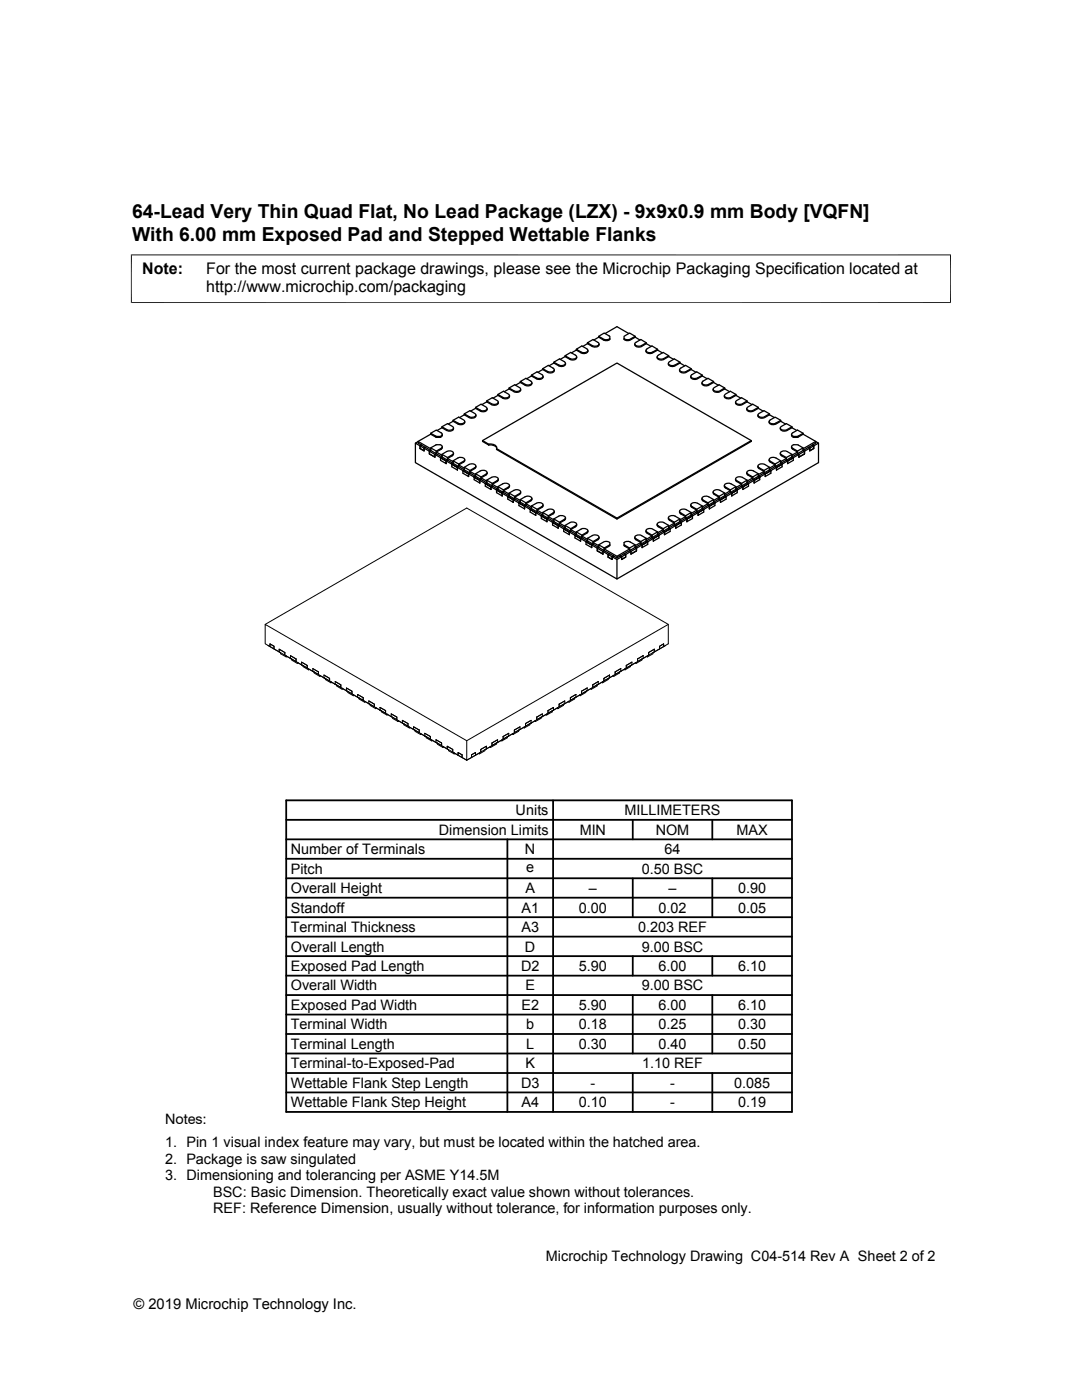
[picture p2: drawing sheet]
<svg xmlns="http://www.w3.org/2000/svg" width="216mm" height="279mm" viewBox="0 0 216 279" stroke-linecap="round" stroke-linejoin="round" font-family="sans-serif">
<g fill="none" stroke="#000" stroke-width=".2">
<path d="M26.1 50.9h163.7M26.2 50.8v9.7M189.7 50.8v9.7M26.1 60.4h163.7M52.9 124.6l40.2-23.2 40.3 23.2v3.9l-1 .5v-.5M53.5 128.8l2.5 1.5M53.9 128.5l.8 .5v.5l-.8-.5zM53.9 129l-1-.5v-3.9l40.2 23.2v3.9l-.9-.5M53.9 129v-.5l.8 .5v.5l1 .6M55.7 130.1v-.5l1.1 .6M55.7 130.1l1.1 .6v-.5M56 130.3v.2l1.1 .6 .2-.1"/>
<path d="M56.8 130.2v.5l1.2 .7M57.1 131.1v-.2l2.2 1.5 .2-.1M58 131.4l1.1 .6M58 131.4l1.1 .6v-.5M58 131.4v-.5l1.1 .6M58 131.4h.1M59.1 131.5v.5M59.1 132h.1M59.1 132l1.1 .7M59.3 132.4v-.2l1.2 .7M60.2 132.7l1.1 .6M60.2 132.1l1.1 .7v.5l-1.1-.6"/>
<path d="M60.2 132.1v.6M60.2 132.7h.1M60.2 132.1l1.1 .7v.5l1.1 .7M60.5 132.8v.2l1.1 .7 .1-.1M60.5 132.8v.1M61.3 133.3h.1M61.6 133.7v-.2l1.1 .7M62.4 134l1.1 .6M62.4 133.4l1.1 .7v.5l-1.1-.6M62.4 133.4v.6M62.4 134h.1M62.4 133.4l1.1 .7v.5l1.1 .7"/>
<path d="M62.7 134.1v.2l1.1 .7 .2-.1M62.7 134.1v.1M63.5 134.6h.1M63.8 135v-.2l1.1 .6M64.6 135.3l1.2 .6M64.6 134.7l1.2 .7v.5l-1.2-.6M64.6 134.7v.6M64.6 135.3h.1M64.6 134.7l1.2 .7v.5l1.1 .6M64.9 135.4v.2l1.1 .7 .2-.1M64.9 135.4h.1M66 136.1v.2"/>
<path d="M66 136.1l1.2 .6v.2l1.1 .7 .1-.1M66.9 136.5l1.1 .7M66.9 136l1.1 .7v.5l-1.1-.7M66.9 136v.5M66.9 136.5h.1M66.9 136l1.1 .7v.5M68 137.2h.1M68 137.2l1.1 .6M68.3 137.4v.2M68.3 137.4l1.1 .6v.2l1.1 .7 .2-.2M69.1 137.8l1.1 .7M69.1 137.3l1.1 .6v.6l-1.1-.7"/>
<path d="M69.1 137.3v.5M69.1 137.8h.1M69.1 137.3l1.1 .6v.6M70.2 138.5h.1M70.2 138.5l1.2 .6M70.5 138.6v.3M70.5 138.7l1.1 .6v.2l1.1 .6 .2-.1M71.4 139.1l1.1 .7M71.4 138.6l1.1 .6v.6l-1.1-.7M71.4 138.6v.5M71.4 139.1h.1M71.4 138.6l1.1 .6v.6"/>
<path d="M72.5 139.8h.1M72.5 139.8l1.1 .6M72.7 139.9v.2M72.7 140l1.2 .6v.2l1.1 .6v-.2M73.6 139.9l1.1 .6v.6l-1.1-.7zM73.6 139.9l1.1 .6v.6M113.5 139.9v.2M113.5 140l-1.1 .6M113.8 139.8l-2.2 1.3M114.7 139.3v.2l-1.2 .6-.1-.1M114.9 139.1h.1M114.9 138.6h.1"/>
<path d="M114.9 139.1l-1.1 .7M114.9 138.6v.5l-1.1 .7M114.9 138.6l-1.1 .6v.6M115.8 138.6v.3M115.8 138.7l-1.1 .6M116 138.5l-1.1 .6M116.9 138v.2l-1.1 .7-.2-.2M117.2 137.8h.1M117.2 137.3h.1M117.2 137.8l-1.2 .7M117.2 137.3v.5l-1.2 .7M117.2 137.3l-1.2 .6v.6"/>
<path d="M118 137.4v.2M118 137.4l-1.1 .6M118.3 137.2l-1.1 .6M119.1 136.7v.2l-1.1 .7-.1-.1M119.4 136.5h.1M119.4 136h.1M119.4 136.5l-1.1 .7M119.4 136v.5l-1.1 .7M119.4 136l-1.1 .7v.5M120.2 136.1l-1.1 .6M120.2 136.1v.2M120.5 135.9l-1.1 .6"/>
<path d="M121.3 135.4v.2l-1.1 .7-.1-.1M121.6 134.7h.1M121.6 134.7v.6l-1.1 .6M121.6 134.7l-1.1 .7v.5M122.5 135v-.2l-2 1.1M122.7 134.6l-1.1 .7M123.9 134h.1M123.9 134l-1.2 .6M123.9 133.4h.1M123.9 133.4v.6l-1.2 .6M123.9 133.4l-1.2 .7v.5M124.7 133.7v-.2l-2.2 1.5-.2-.1"/>
<path d="M125 132.8v.5M125 132.8l1.1-.7v.6l-1.1 .6zM125 132.8h.1M125 133.3l-1.1 .7M126.1 132.7h.1M126.1 132.1l-1.1 .7M126.1 132.1h.1M126.1 132.7l-1.1 .6M126.9 132.4v-.2l-2.2 1.5-.2-.1M127.2 132l-1.1 .7M128.1 131.6v.1l-1.2 .7-.1-.1M128.3 131.4h.1"/>
<path d="M128.3 130.9h.1M128.3 130.9v.5l-1.1 .6M128.3 130.9l-1.1 .6v.5M129.2 130.9h.1M129.2 130.9v.2l-.2-.1M129.2 130.9l-2 1.1M129.4 130.7l-1.1 .7M130.6 129.6l-1.2 .6v.5M130.6 129.6v.5l-1.2 .6M131.6 129.5l-1 .6v-.5M132.4 128.5l-.8 .5v.5M132.4 128.5v.5l-.8 .5"/>
<path d="M132.8 128.8l-2.5 1.5v.2l-1.1 .6M133.4 124.6l-40.3 23.2M73.6 140.4l1.1 .7M73.6 140.4h.1M74.7 141.1l1.1 .6M75 141.2l1.9 1.1M75 141.2h.1M75.1 141.3l-.1 .1M75.8 141.7h.1M75.8 141.2l1.1 .6v.5l-1.1-.6zM75.8 141.2h.1M75.8 141.2l1.1 .6v.5"/>
<path d="M76.1 141.9v.2l1.1 .6v-.2M76.1 141.9h.1M76.9 142.3l1.2 .7M77.2 142.5l1.1 .7M77.2 142.5h.1M77.4 142.6l-.2 .1M78.1 142.5l1.1 .6v.5l-1.1-.6zM78.1 143l1.1 .6M78.1 143h.1M78.1 142.5h.1M78.1 142.5l1.1 .6v.5M78.3 143.2v.2l1.1 .6v-.2"/>
<path d="M78.3 143.2h.1M79.2 143.6l1.1 .7M79.4 143.8l2 1.1M79.4 143.8h.1M79.6 143.9l-.2 .1M80.3 143.8l1.1 .6v.5l-1.1-.6zM80.3 143.8l1.1 .6v.5M80.6 144.4v.3l1.1 .6v-.2M80.6 144.4v.1M81.4 144.9l1.1 .7M81.7 145.1h.1M81.7 145.1l2 1.1"/>
<path d="M81.8 145.2l-.1 .1M82.5 145.6l1.2 .6v-.5M82.5 145.6v-.5l1.2 .6M82.5 145.6h.1M82.5 145.1l1.2 .6M82.8 145.8v.1l1.1 .7v-.2M83.7 146.2l1.1 .7M83.7 145.7v.5M83.9 146.4l2 1.1M83.9 146.4h.1M84.1 146.5l-.2 .1M84.8 146.9h.1"/>
<path d="M84.8 146.3v.6l1.1 .6M84.8 146.3l1.1 .7v.5M85 147v.2l1.1 .7v-.2l2 1.1M85.9 147.5l1.1 .7M86.3 147.8l-.2 .1M87 148.1l1.1 .7v-.5M87 148.1v-.5l1.1 .7M87 148.1v.1M87 147.6h.1M87 147.6l1.1 .7M87.3 148.3v.2l1.1 .7v-.3l1.1 .7M88.1 148.8l1.1 .7"/>
<path d="M88.1 148.3v.5M88.5 149.1l-.1 .1M89.2 148.9l1.1 .7v.5v-.5l-1.1-.7v.6zM89.2 149.5l3 1.7M89.5 149.6v.2l1.1 .7M89.5 149.6h.1M90.6 150.2v.3M90.6 150.3l2.5 1.4M90.8 150.4l-.2 .1M91.4 150.7v-.5l.8 .4v.6M94.1 151.2l-1 .5M94.9 150.2l-.8 .4v.6"/>
<path d="M94.9 150.2v.5l-.8 .5M95.5 150.4l.2 .1M95.9 150.1l-1 .6v-.5M96.8 149.6v.2l-1.1 .7v-.3l-2.6 1.5M96.8 149.6h.1M97 149.5v-.6l-1.1 .7v.5M97 149.5l-1.1 .6M97.7 149.1l.2 .1M99 148.3v.2l-1.1 .7v-.3l-1.1 .7M99.3 148.1l-2.3 1.4M100 147.8l.1 .1M100.4 147l1.1-.7v.6l-1.1 .6z"/>
<path d="M100.4 147.5l-1.1 .7M101.2 147v.2l-1.1 .7v-.2l-1.9 1.1v-.5l1.1-.7v.6M102.2 146.5l.2 .1M102.4 146.4h.1M102.4 146.4l-1.2 .6M103.5 145.7v.2l-1.1 .7v-.2M103.8 145.6l-3.4 1.9M104.4 145.2l.2 .1M104.6 145.1h.1M104.6 145.1l-2 1.1v-.5l1.2-.6v.5M104.9 144.9l-1.1 .7M106 144.3v-.5l-1.1 .6v.5"/>
<path d="M106 144.3l-1.1 .6M106.7 143.9l.1 .1M106.8 143.8h.1M106.8 143.8l-2.2 1.5v-.2M107.1 143.1l1.1-.6v.5l-1.1 .6zM107.1 143.6l-1.1 .7M107.9 143.2v.2l-1.1 .6v-.2M108.2 143h.1M108.9 142.6l.2 .1M109.1 142.5h.1M109.1 142.5l-2 1.1M109.3 141.8l1.1-.6v.5l-1.1 .6z"/>
<path d="M109.3 142.3l-1.1 .7M110.4 141.7h.1M110.4 141.7l-1.1 .6M111.1 141.3l.2 .1M111.3 141.2h.1M111.3 141.2l-2.2 1.5v-.2M111.6 140.5l1.1-.6v.5l-1.1 .7zM111.6 141.1l-1.2 .6M112.4 140.6v.2l-1.1 .6v-.2M112.7 140.4h.1"/>
</g>
<g fill="none" stroke="#000" stroke-width=".25">
<path d="M99.4 78.9a1.97 1.97 0 0 0 2 .6l.3-.5M99.4 78.7a2.09 2.09 0 0 0 1.8 .7l.4-.2 .1-.3-.3-.3-.9-.5-1.1 .6v.2M99.4 78.9l-1 .6M101.6 77.6a2.21 2.21 0 0 0 1.7 .7l.6-.4v-.2M101.6 77.4l1 .6a.87 .87 0 0 0 1.3-.4l-1.2-.8-1.1 .6v.2M101.6 77.6l-1 .6M103.8 76.3a1.97 1.97 0 0 0 2.1 .6l.2-.5M103.8 76.1l1.1-.6 1.2 .7a.66 .66 0 0 1-.4 .6 .66 .66 0 0 1-.7 0zM103.8 76.1v.2M103.8 76.3l-1 .6M106 75a2.26 2.26 0 0 0 1.8 .7l.6-.3v-.3M106 74.9l1.2-.7 .9 .6a.36 .36 0 0 1 .3 .3 .36 .36 0 0 1-.3 .3l-.8 .1z"/>
<path d="M106 74.9v.1M106 75l-.9 .6M108.3 73.7a1.97 1.97 0 0 0 2.1 .6l.2-.5M108.3 73.6l1.1-.7 1.1 .7v.4l-.4 .2a2.16 2.16 0 0 1-1.8-.6zM108.3 73.6v.1M108.3 73.7l-1 .6M110.5 72.5a2.26 2.26 0 0 0 1.8 .6l.5-.3v-.3M110.5 72.3l1.1-.7 1.2 .8a.75 .75 0 0 1-1.2 .5zM110.5 72.3v.2M110.5 72.5l-.9 .5M112.8 71.2a1.98 1.98 0 0 0 2 .5l.3-.5M112.8 71l1.1-.7 1.1 .7 .1 .3-.6 .3a2.16 2.16 0 0 1-1.7-.6z"/>
<path d="M112.8 71v.2M112.8 71.2l-1 .5M115 69.9a1.96 1.96 0 0 0 2.1 .5l.2-.5M115 69.7l1.1-.7 1.1 .7a.49 .49 0 0 1-.1 .6 .49 .49 0 0 1-.5 .1l-.5-.1zM115 69.7v.2M115 69.9l-1 .5M117.2 68.6a2.28 2.28 0 0 0 1.8 .7l.5-.4v-.3M117.2 68.4l1.1-.6 1 .5a.45 .45 0 0 1 .1 .6 .45 .45 0 0 1-.5 .2l-.6-.1zM117.2 68.4v.2M117.2 68.6l-.9 .6M119.5 67.1l1.1-.6 1 .6 .1 .5M119.5 67.1a1.91 1.91 0 0 0 1.8 .6l.4-.1v.1l-.4 .2h-.8l-1-.6z"/>
<path d="M119.5 67.3l-1 .6M124.5 67.1l1.1-.6 1.1 .6a1.94 1.94 0 0 1-1.8 .6l-.4-.1zM125.5 66.6l-2.4-1.4-2.4 1.4M126.7 67.1v.2M126.7 67.3a2.06 2.06 0 0 1-1.8 .6l-.4-.2v-.1M126.7 67.3l1 .6M129 68.4l-1.1-.6-1 .5a.41 .41 0 0 0-.2 .5 .41 .41 0 0 0 .5 .3l.7-.1 1.1-.6v.2M129 68.6a1.95 1.95 0 0 1-2.1 .5l-.2-.5M129 68.6l.9 .6M131.2 69.9l-1 .5a.78 .78 0 0 1-.8 .2 .78 .78 0 0 1-.5-.7M131.2 69.7l-1.1-.7-1 .6a.45 .45 0 0 0-.1 .6 .45 .45 0 0 0 .6 .2l.5-.1 1.1-.6v.2M131.2 69.9l1 .5"/>
<path d="M133.4 71.2l-.9 .5a.81 .81 0 0 1-.8 .2 .81 .81 0 0 1-.6-.7M133.4 71l-1.1-.7-.9 .6a.46 .46 0 0 0-.2 .6 .46 .46 0 0 0 .6 .2l.7-.2 .9-.5v.2M133.4 71.2l1 .5M135.7 72.5l-1 .5a.79 .79 0 0 1-.8 .2 .79 .79 0 0 1-.5-.7M135.7 72.3l-1.1-.7-1.1 .6a.58 .58 0 0 0 .2 .7 .58 .58 0 0 0 .6 .1l1.4-.7v.2M135.7 72.5l.9 .5M137.9 73.7l-1 .6a.81 .81 0 0 1-.8 .2 .81 .81 0 0 1-.5-.7M137.9 73.6l-1.1-.7-1.2 .8a.81 .81 0 0 0 1.3 .4l1-.5v.1M137.9 73.7l1 .6M140.1 75l-.9 .6a.97 .97 0 0 1-1.4-.3v-.2M140.1 74.9l-1.1-.7-.9 .6a.44 .44 0 0 0-.2 .5 .44 .44 0 0 0 .6 .2 2.32 2.32 0 0 0 1.6-.6v.1M140.1 75l1 .6"/>
<path d="M142.4 76.3l-1 .6a.78 .78 0 0 1-.8 .2 .78 .78 0 0 1-.5-.7M142.4 76.1l-1.1-.6-1 .6a.45 .45 0 0 0-.1 .5 .45 .45 0 0 0 .5 .2l.7-.1 1-.6v.2M142.4 76.3l.9 .6M144.6 77.6l-1.2 .7a.76 .76 0 0 1-1.1-.6M144.6 77.4l-.9 .6a.94 .94 0 0 1-1.4-.4l1.2-.8 1.1 .6v.2M144.6 77.6l1 .6M146.9 78.9l-1 .6a.78 .78 0 0 1-.9 .1 .78 .78 0 0 1-.5-.6M146.9 78.7l-1 .6a.91 .91 0 0 1-1.3-.4l1.1-.8 1.2 .6v.2M146.9 78.9l.9 .6M83.4 88.1l-.5 .3M84.1 88.8l.8 .5M84.1 88.8l-.3 .2v.5"/>
<path d="M84.1 88.8l-.7-.4v-.3l2.5 1.5v.3l-.2 .1v.6M84.9 89.3l-.3 .2v.5l-.8-.5M84.9 89.3l1 .6-.2 .1 1.1 .7 .3-.1 1.1 .6-.3 .1 1.1 .7M85.7 90.6l1.1 .6v-.5M85.7 90.6v-.6l-2.8-1.6v3.9l40.2 23.2v-3.8l-1.8-1v.5M85.9 86.7l1.2 .6M85.9 86.7v-.2l1.2-.7 .9 .6a.38 .38 0 0 1 .2 .4 .38 .38 0 0 1-.4 .3M85.9 86.5l1.2 .6M85.9 89.4l1.2 .6v.6l-1.2-.7zM85.9 89.4a2.07 2.07 0 0 1 1.9-.6 .39 .39 0 0 1 .4 .2 .39 .39 0 0 1-.2 .5l-.9 .5M85.9 86.7l-2.5 1.4M86.8 90.7l1.1 .6"/>
<path d="M87.1 90.2l1.1 .6v.4l-.3 .1M87.1 87.3h.7M87.1 87.3v-.2h.7v.2M87.9 91.3v.1M87.9 91.3l1.1 .7M87.9 91.4l1.1 .6v.5l-1.1-.6zM88.2 85.4a2.35 2.35 0 0 0 1.7 .6l.5-.1 .1-.5M88.2 85.2l.9 .5a.78 .78 0 0 0 .8 .2 .78 .78 0 0 0 .6-.6l-1.2-.8-1.1 .7v.2M88.2 90.7a2.26 2.26 0 0 1 1.7-.7 .44 .44 0 0 1 .5 .2 .44 .44 0 0 1-.1 .6l-1 .5M88.2 85.4l-1 .5M88.2 86.7v.3l-.4 .3M88.2 89.2v.3l-1.1 .7v.4l-.3 .1"/>
<path d="M89 92l.3-.2-1.1-.6v-.5l1.1 .6v.5l1.1 .7-.3 .1 1.2 .7M89 92.5h.1M89 92l1.1 .6M89.3 91.5l1.1 .6v.4l-.3 .1M90.1 92.6v.6l1.2 .6M90.1 92.6l1.2 .7M90.1 92.6l1.2 .7v.5M90.4 84.1a2.28 2.28 0 0 0 1.8 .6l.5-.3v-.3M90.4 83.9l1 .5a.79 .79 0 0 0 1.3-.4l-1.2-.8-1.1 .7v.2M90.4 92a2.27 2.27 0 0 1 1.8-.7l.5 .3v.2l-1.2 .8M90.4 84.1l-.9 .5M90.5 90.4l-.1 .5-1.1 .6v.3l-.3 .2v.5"/>
<path d="M91.3 93.3l.2-.2-1.1-.6v-.5l1.1 .6v.5l1.1 .7-.2 .1 1.1 .7M91.3 93.3l1.1 .6M91.5 92.8l1.1 .6v.4l-.2 .1M92.4 93.9h.1M92.4 93.9l1.1 .7M92.4 93.9l1.1 .7v.5l-1.1-.7zM92.6 82.8a1.98 1.98 0 0 0 2.1 .5l.3-.5M92.6 82.6a2.13 2.13 0 0 0 2 .6l.3-.2 .1-.2-1.2-.8-1.2 .6v.2M92.6 93.3a2.26 2.26 0 0 1 1.7-.7 .44 .44 0 0 1 .6 .2 .44 .44 0 0 1-.2 .5l-.9 .6M92.6 82.8l-.9 .5M92.7 91.7l-.1 .5-1.1 .6v.3l-.2 .2v.5M93.5 94.6l.3-.2-1.2-.6v-.5l1.2 .6v.5l1.1 .7-.3 .1 1.1 .7"/>
<path d="M93.5 94.6l1.1 .6M93.8 94.1l1.1 .6v.4l-.3 .1M94.6 95.2h.1M94.6 95.2l1.1 .7M94.6 95.2l1.1 .7v.5l-1.1-.7zM94.9 81.5a1.97 1.97 0 0 0 2.1 .5l.2-.5M94.9 81.3a2.1 2.1 0 0 0 1.9 .6l.3-.1 .1-.3-.2-.3-1-.5-1.1 .6v.2M94.9 94.6l.9-.6a.85 .85 0 0 1 1.4 .4l-1.2 .8M94.9 81.5l-1 .5M95 93l-.2 .5-1 .6v.3l-.3 .2v.5M95.7 95.9l.3-.2-1.1-.6v-.5l1.1 .6v.5l1.1 .7-.3 .1 1.2 .7M95.7 95.9l1.1 .6"/>
<path d="M96 95.4l1.1 .6v.4l-.3 .1M96.3 87.9l1.2 .7M96.8 96.5h.1M96.8 96.5l1.2 .7M96.8 96.5l1.2 .7v.5l-1.2-.7zM97.1 80.2a2.21 2.21 0 0 0 1.8 .7l.5-.4v-.3M97.1 80l1 .6a.87 .87 0 0 0 1.3-.4l-1.2-.8-1.1 .6v.2M97.1 95.8l1-.5a.79 .79 0 0 1 1.3 .4l-1.2 .8M97.1 80.2l-.9 .6M97.2 94.3l-.2 .4-1 .7v.3l-.3 .2 .1 .5M97.5 88.8v-.2h.6a.88 .88 0 0 1 1 .9M97.5 88.8h.3a1.35 1.35 0 0 1 1.3 .6"/>
<path d="M98 97.2l.2-.2-1.1-.6v-.6l1.1 .7v.5l1.2 .6-.3 .2 1.1 .6M98 97.7h.1M98 97.2l1.1 .6M98.2 96.6l1.2 .7v.3l-.3 .2M99.1 97.8h.1M99.1 97.8l1.1 .6v.6l-1.1-.7zM99.1 97.8l1.1 .6M99.4 97.1l.9-.5a.85 .85 0 0 1 1.3 .4l-1.1 .8M99.4 95.6l-.1 .4-1.1 .6v.4l-.2 .2v.5M100.2 98.4l.3-.1-1.1-.7v-.5l1.1 .7v.5l1.1 .6-.3 .2 1.1 .6M100.2 99h.1M100.2 98.4l1.1 .7"/>
<path d="M100.5 97.9l1.1 .7v.3l-.3 .2M101.3 99.1l1.1 .6v.6l-1.1-.7zM101.3 99.1h.1M101.3 99.1l1.1 .6M101.6 98.4l1-.5a.79 .79 0 0 1 1.3 .4l-1.2 .8M101.7 96.9l-.2 .4-1 .6v.4l-.3 .1v.6M102.4 99.7l.3-.1-1.1-.7v-.5l1.1 .7v.5l2.2 1.3M102.4 99.7l2.3 1.3M102.7 99.2l1.1 .7v.3l-.3 .2M103.8 99.7l1-.6a.99 .99 0 0 1 1.3 .4l-.2 .3-1 .6v.5M103.8 99.7l1.1 .7M103.8 99.7v.5l-.3 .2"/>
<path d="M103.9 98.2l-.1 .4-1.1 .6v.4l-.3 .1v.6M106.1 99.5l-.1 .4-1.1 .6v.4l-.2 .1v.6M140.1 99.5v.3l1.2 .7v.4l.2 .1M142.3 98.2l.1 .4 1.1 .6v.4l.3 .1M142.4 99.7l-1-.6a.79 .79 0 0 0-1.3 .5l1.2 .8M143.5 99.2l-1.1 .7v.3l.2 .2M143.5 99.1v.5l.3 .1M143.8 99.7v.6M143.8 99.7l1.1-.6v.5l-1.1 .7M143.8 99.7l-1.2 .7M144.5 96.9l.1 .3 1.1 .7v.4l.3 .1M144.6 98.9l-2.2 1.3v-.5l-1.1 .7v.5l1.1-.7 .2 .2"/>
<path d="M144.6 98.4l-1.1 .7M144.6 98.9v-.5l-.9-.5a.96 .96 0 0 0-1.4 .3l.2 .3 1 .6M144.6 98.9l.3 .2M144.9 99.1l-1.1 .6M144.9 99.1l-1.1 .6v.6M144.9 99.1h.1M145.7 97.9l-1.1 .7v.3l.3 .2M145.7 97.8v.5l.3 .1M146 98.4v.6M146 98.4l1.1-.6v.5l-1.1 .7M146 98.4l-1.1 .7M146.8 95.6l.1 .4 1.1 .6v.4l.2 .2"/>
<path d="M146.9 97.6l-2.3 1.3M146.9 97.1l-1.2 .7M146.9 97.6v-.5l-1-.5a.96 .96 0 0 0-1.4 .3l.2 .3 1 .6M146.9 97.6l.2 .2M147.1 97.8l-1.1 .6M147.1 97.8l-1.1 .6v.6M147.1 97.8h.1M148 96.6l-1.1 .7v.3l.2 .2M148 96.5v.5l.2 .2M148.2 97.2v.5M148.2 97.2l1.2-.7v.5l-1.2 .7M148.2 97.2l-1.1 .6"/>
<path d="M149 94.3l.1 .4 1.1 .7v.3l.3 .2M149.1 80.2l-1 .6a.81 .81 0 0 1-.8 .1 .81 .81 0 0 1-.5-.7M149.1 96.4l-2.2 1.2M149.1 95.8l-1.1 .7M149.1 96.4v-.6l-1-.5a.81 .81 0 0 0-1.3 .4l1.2 .8M149.1 96.4l.3 .1M149.1 80l-1 .6a.92 .92 0 0 1-1.3-.4l1.2-.8 1.1 .6v.2M149.1 80.2l1 .6M149.4 96.5l-1.2 .7v.5M149.4 96.5h.1M149.9 87.9l-26.8-15.4-26.8 15.4v.2l1.2 .7M150.2 95.4l-1.1 .6v.4l.3 .1"/>
<path d="M150.2 95.2v.5l.3 .2M150.5 95.9v.5M150.5 95.9l1.1-.7v.5l-1.1 .7M150.5 95.9l-2.3 1.3M151.2 93l.1 .4 1.1 .7v.3l.3 .2M151.3 81.5l-1 .5a.79 .79 0 0 1-.8 .2 .79 .79 0 0 1-.5-.7M151.3 95.1l-2.2 1.3M151.3 94.6l-1.1 .6M151.3 95.1v-.5l-1-.6a.94 .94 0 0 0-1.3 .3l.1 .3 1.1 .6M151.3 95.1l.3 .1M151.3 81.3l-1 .6a.89 .89 0 0 1-1.3-.4l1.2-.8 1.1 .6v.2M151.3 81.5l1 .5"/>
<path d="M151.6 95.2l-1.1 .7M151.6 95.2l-1.1 .7v.5M151.6 95.2h.1M152.4 94.1l-1.1 .6v.4l.3 .1M152.4 93.9v.5l.3 .2M152.7 94.6v.5M152.7 94.6l1.1-.7v.5l-1.1 .7M152.7 94.6l-1.1 .6M153.5 91.7l.1 .4 1.1 .7v.3l.2 .2M153.5 82.8l-.9 .5a.81 .81 0 0 1-.8 .2 .81 .81 0 0 1-.6-.7M153.5 93.8l-2.2 1.3M153.5 93.3l-1.1 .6"/>
<path d="M153.5 93.8v-.5l-.9-.6a.81 .81 0 0 0-1.3 .4l1.1 .8M153.5 93.8l.3 .1M153.5 82.6l-.9 .5a.9 .9 0 0 1-1.4-.3l1.2-.8 1.1 .6v.2M153.5 82.8l1 .5M153.8 93.9l-1.1 .7M153.8 93.9l-1.1 .7v.5M153.8 93.9h.1M154.7 92.8l-1.2 .6v.4l.3 .1M154.7 92.6v.5l.2 .2M154.7 92.6l-1.1-.6-.1-.2a.85 .85 0 0 1 1.3-.4l1 .6v.5l.3 .1M154.9 93.3v.5M154.9 93.3l1.2-.7v.6l-1.2 .6"/>
<path d="M154.9 93.3l-1.1 .6M155.7 90.4l.1 .4 1.1 .7v.3l.3 .2M155.8 84.1a1.93 1.93 0 0 1-2.1 .5l-.2-.2v-.3M155.8 83.9l-1 .5a1.01 1.01 0 0 1-1.3-.3l.1-.2 1.1-.7 1.1 .7v.2M155.8 92l-1.1 .6M155.8 84.1l.9 .5M156.1 92.6l-1.2 .7M156.1 92.6l-1.2 .7v.5M156.1 92.6h.1M156.9 91.5l-1.1 .6v.4l.3 .1M156.9 91.3v.5l.3 .2M157.2 92v.5"/>
<path d="M157.2 92l1.1-.6v.5l-1.1 .6M157.2 92l-1.1 .6M157.9 89.2l.2 .4 1 .6v.4l.3 .1v.5M158 85.4l-.9 .5a.81 .81 0 0 1-.9 .2 .81 .81 0 0 1-.5-.7M158 85.2l-.9 .5a.79 .79 0 0 1-1.4-.4l1.2-.8 1.1 .7v.2M158 91.2l-4.5 2.6M158 90.7l-1.1 .6M158 91.2v-.5a1.94 1.94 0 0 0-2.1-.5l-.2 .2 .2 .3 1 .6M158 91.2l.3 .2M158 85.4l1 .5M158.3 91.3l-1.1 .7M158.3 91.4l-1.1 .6v.5"/>
<path d="M158.3 91.4h.1M158.4 87.1v.2M158.4 87.1h.7M159.1 90l1.2-.6a2.07 2.07 0 0 0-1.9-.6l-.5 .4 .2 .2 1 .6v.6M159.1 90.6l-1.1 .6M159.1 90.2l-1.1 .6v.4l.3 .2M159.1 90.6l.3 .1v.5M160.3 86.7a2.24 2.24 0 0 1-1.9 .6l-.4-.3-.1-.3M160.3 86.7v-.2l-1.2-.7-1 .6-.2 .3 .1 .2 .4 .2M160.3 86.5l-1.2 .6v.2M160.3 86.7l2.5 1.4M160.5 90.6v-.6l-2.2 1.3"/>
<path d="M160.5 90.6l-1.1 .6M161.3 89.3l.3 .2-1.1 .5-.2-.1v-.5M161.3 89.3l-2.2 1.3M162.1 88.8l-.8 .5M162.1 88.8l.3 .2v.5l-.8 .5v-.5l-.3-.2M162.1 88.8l.7-.4v-.3l-2.5 1.5v.3l.2 .1v.6M162.8 88.1l.5 .3-1.7 1.1v.5l.8-.5v-.5l-.3-.2M163.3 88.4v3.9l-40.2 23.2M103.5 100.4l1.2 .6v.6M103.5 100.4h.1M104.7 101l-1.2-.6v.5l1.2 .7M104.7 101h.1"/>
<path d="M104.7 101l1.1 .7M104.9 100.9l-.2 .1M104.9 100.9l2.3 1.3M104.9 100.5l1.1 .7v.3l-.2 .2M105.8 101.7h.1M105.8 101.7l1.1 .6v.5M105.8 101.7l1.1 .6M106 101v.5l-.2 .2M106 101l1-.6a.95 .95 0 0 1 1.4 .4l-.3 .3-.9 .5v.6M106 101l1.2 .6M106.9 102.3l-1.1-.6v.5l1.1 .6M106.9 102.3h.1"/>
<path d="M106.9 102.3l1.1 .7M107.2 102.2l2.2 1.2M107.2 102.2l-.3 .1M107.2 101.8l1.1 .7v.3l-.3 .2M108 103h.1M108 103l1.1 .6v.5M108 103l1.1 .6M108.3 102.3l.9-.6a1.02 1.02 0 0 1 1.4 .3l-.1 .2-1.1 .7v.5M108.3 102.3l1.1 .6M108.3 102.3v.5l-.3 .2M108.4 100.8l-.2 .4-1 .6v.4l-.3 .1v.5M109.1 103.6l-1.1-.6v.5l1.1 .6"/>
<path d="M109.1 103.6h.1M109.1 103.6l1.2 .6M109.4 103.4l4.5 2.6M109.4 103.1l1.1 .7v.3l-.2 .1M109.4 103.4l-.3 .2M110.3 104.2h.1M110.3 104.2l1.1 .7v.5M110.3 104.2l2.2 1.3M110.5 103.6v.5l-.2 .1M110.5 103.6a1.91 1.91 0 0 1 2.2-.5l.1 .2-.1 .3-1.1 .6v.5l-.2 .2M110.5 103.6l1.1 .6M110.6 102l-.1 .5-1.1 .6v.3l-.3 .2v.5"/>
<path d="M111.4 104.9l-1.1-.7v.6l1.1 .6M111.4 104.9h.1M111.6 104.4l1.2 .7v.3l-.3 .1M112.5 105.5h.1M112.5 105.5l1.1 .7v.5M112.5 105.5l2.2 1.3M112.8 104.9a1.93 1.93 0 0 1 2.1-.6l.2 .3-.2 .3-1 .6v.5M112.8 104.9l1.1 .6M112.8 104.9v.5l-.3 .1M112.8 103.3l-.1 .5-1.1 .6v.3l-.2 .2v.5M113.6 106.2l-1.1-.7v.6l1.1 .6M113.6 106.2h.1"/>
<path d="M113.9 106l2.2 1.3M113.9 105.7l1.1 .6v.4l-.3 .1M113.9 106l-.3 .2M114.7 106.8h.1M114.7 106.8l1.1 .7v.5M114.7 106.8l2.2 1.3M115 106.2a1.88 1.88 0 0 1 2.1-.6l.2 .3-.1 .3-1.1 .6v.5M115 106.2l1.1 .6M115 106.2v.5l-.3 .1M115.1 104.6l-.2 .5-1 .6v.3l-.3 .2v.5M115.8 107.5l-1.1-.7v.6l1.1 .6M115.8 107.5h.1"/>
<path d="M116.1 107.3l2.2 1.3M116.1 107l1.1 .6v.3l-.3 .2M116.1 107.3l-.3 .2M116.9 108.1h.1M116.9 108.1l1.2 .7v.5M116.9 108.1l2.3 1.3 .3-.2v-.5M117.2 107.4l1-.5a1.03 1.03 0 0 1 1.3 .3l-.1 .3-1.1 .6v.5M117.2 107.4l1.1 .7M117.2 107.4v.6l-.3 .1M117.3 105.9l-.1 .5-1.1 .6v.3l-.3 .2v.5M118.1 108.8l-1.2-.7v.5l1.2 .7M118.1 108.8h.1"/>
<path d="M118.3 108.6l2.3 1.3M118.3 108.3l1.2 .6v.3l-.3 .2v.5M118.3 108.6l-.2 .2M119.2 109.9l1.1 .7M119.2 109.9v-.5l2.1 1.3 .3-.2M119.5 108.7a1.94 1.94 0 0 1 1.8-.6l.4 .2v.4l-1.1 .7zM119.5 107.2l-.1 .5-1.1 .6v.3l-.2 .2v.5M120.6 109.6v.3l-.3 .1v.6M120.6 109.9l1 .6M120.6 109.6l2.5 1.4M120.6 109.9l-.3 .1v.6M120.6 109.4v.5"/>
<path d="M121.6 110.5l.8 .5M121.6 110.5l-.3 .2v.5M121.7 108.7l-.1 .2-1 .7M122.4 111l.7 .4M122.4 111l-.2 .1v.6l-.9-.5M123.1 103.4l26.8-15.5v.2l-26.8 15.5-24-13.9v-.2l24 13.9v.2M123.8 111l.2 .1v.6M124.5 108.7l1.1 .7M124.6 110.5l.2 .2v.5l-.8 .5M124.6 110.5l-.8 .5M125.6 109.6l-2.5 1.4v.4l.7-.4M126.7 107.2v.4l1.2 .7v.3l.2 .2"/>
<path d="M126.7 108.7l-1.3-.6-.9 .2v.6l1.1 .7v.3l.3 .1v.6l1.1-.7M127 109.4v.5M127 109.9l-1.1 .7v-.6l-2.8 1.7M127 109.9v-.5l-1.1 .6-.3-.1-1 .6M127.9 108.3l-1.2 .6v.3l.3 .2M128.1 108.8v.5M128.1 108.8v.5l1.1-.7v-.5l-1.1 .7-.2-.2-1.2 .6v-.5l-1.1 .7v.5l1.1-.7 .3 .2M128.9 105.9l.1 .4 1.1 .7v.3l.3 .2M129 107.4a2.09 2.09 0 0 0-1.9-.6l-.4 .4 .1 .3 1.1 .6M129.2 108.1l-1.1 .7M130.1 107l-1.1 .6v.4l.2 .1M130.4 107.5v.5l1.1-.6v-.6l-1.1 .7"/>
<path d="M130.4 107.5l-3.4 1.9M131.1 104.6l.1 .4 1.1 .7v.3l.3 .2M131.2 106.2l-1-.6a1.04 1.04 0 0 0-1.3 .2l.1 .4 1.1 .6M131.5 106.8l-1.1 .7M131.5 106.8l-1.1 .7-.3-.2-1.1 .6v-.5l-1.1 .7v.5l1.1-.7 .2 .2M132.3 105.7l-1.1 .6v.4l.3 .1M132.6 106.2v.5M132.6 106.7h.1M132.6 106.2l-1.1 .6M133.4 103.3l.1 .4 1.1 .7v.3l.2 .2M133.4 104.9l-1-.7a.81 .81 0 0 0-1.3 .5l1.2 .8M133.7 105.5l-1.1 .7"/>
<path d="M134.6 104.4l-1.2 .7v.3l.3 .1M134.8 104.9v.5M134.8 104.9v.5l1.2-.6v-.6l-1.2 .7-.2-.2-1.2 .7v-.5l-1.1 .6v.5l1.1-.6 .3 .1M134.8 105.4h.1M135.6 102l.1 .4 1.1 .7v.3l.3 .2M135.7 103.6a1.94 1.94 0 0 0-2.1-.6l-.2 .3 .1 .3 1.1 .6M136 104.2l-1.2 .7M136 104.2l-3.4 2v.5l1.1-.6v-.6l-1.1 .7-.3-.2-1.1 .7v-.5l-1.1 .6v.5l1.1-.6 .3 .1M136.8 103.1l-1.1 .7v.3l.3 .1M137.1 103.6v.5M137.1 103.6v.5l1.1-.6v-.5l-1.1 .6-.3-.2-1.1 .7v-.5l-1.1 .6v.5l1.1-.6 .3 .1M137.1 103.6l-1.1 .6"/>
<path d="M137.8 100.8l.1 .4 1.1 .6v.4l.3 .1M137.9 102.3l-1.1-.6a.83 .83 0 0 0-1.2 .5l1.2 .7M138.2 103l-1.1 .6M139 101.8l-1.1 .7v.3l.3 .2M139.3 102.3v.5M139.3 102.3v.5l1.1-.6v-.5l-1.1 .6-.3-.1-1.1 .6v-.5l-1.1 .6v.5l1.1-.6 .3 .2M139.3 102.3l-2.2 1.3M140.1 101a1.92 1.92 0 0 0-1.7-.7l-.6 .4 .1 .2 1.1 .7M140.4 101.7l-1.1 .6M141.3 100.5l-1.2 .7v.3l.3 .2M141.5 101l.1 .6M141.5 101v.6l1.1-.7v-.5l-1.1 .6-.2-.1-1.2 .6v-.5l-1.1 .6v.6l1.1-.7 .3 .2"/>
<path d="M141.5 101l-2.2 1.3M142.6 100.4l-1.1 .6"/>
</g>
<g fill="none" stroke="#000" stroke-width=".36">
<path d="M57.1 159.7h100.9v62.2h-100.9zM110.4 159.7v62.2M57.1 179.2h100.9M57.1 175.3h100.9M57.1 171.4h100.9M57.1 167.5h100.9M57.1 163.6h100.9M101.2 167.5v54.4M126.3 163.6v3.9M126.3 175.3v7.7M142.1 163.6v3.9M142.1 175.3v7.7"/>
<path d="M57.1 190.8h100.9M57.1 186.9h100.9M57.1 183h100.9M57.1 198.6h100.9M57.1 194.7h100.9M126.3 190.8v3.9M126.3 198.6v11.6M142.1 190.8v3.9M142.1 198.6v11.6M57.1 206.4h100.9M57.1 214.1h100.9M57.1 202.5h100.9"/>
<path d="M57.1 210.2h100.9M57.1 218h100.9M126.3 214.1v7.8M142.1 214.1v7.8"/>
</g>
<g font-size="3.9">
<text x="26.4" y="43.5">64-Lead Very Thin Quad Flat, No Lead Package (LZX) - 9x9x0.9 mm Body [VQFN]</text>
<text x="26.4" y="48">With 6.00 mm Exposed Pad and Stepped Wettable Flanks</text>
</g>
<g font-size="3.2">
<text x="28.4" y="54.6">Note:</text>
<text x="41.1" y="58.3">http://www.microchip.com/packaging</text>
<text x="41.1" y="54.6">For the most current package drawings, please see the Microchip Packaging Specification located at</text>
</g>
<g font-size="2.9">
<text x="87.6" y="166.6">Dimension Limits</text>
<text x="102.9" y="162.7">Units</text>
<text x="115.7" y="166.6">MIN</text>
<text x="124.6" y="162.7">MILLIMETERS</text>
<text x="130.8" y="166.6">NOM</text>
<text x="147" y="166.6">MAX</text>
<text x="58" y="170.5">Number of Terminals</text>
<text x="104.8" y="170.5">N</text>
<text x="132.6" y="170.5">64</text>
<text x="58" y="178.2">Overall Height</text>
<text x="58" y="174.4">Pitch</text>
<text x="104.8" y="178.2">A</text>
<text x="105" y="174.1">e</text>
<text x="117.5" y="178.2">–</text>
<text x="128" y="174.4">0.50 BSC</text>
<text x="133.4" y="178.2">–</text>
<text x="147.3" y="178.2">0.90</text>
<text x="58" y="182.1">Standoff</text>
<text x="104.1" y="182.1">A1</text>
<text x="115.5" y="182.1">0.00</text>
<text x="131.4" y="182.1">0.02</text>
<text x="147.3" y="182.1">0.05</text>
<text x="58" y="186">Terminal Thickness</text>
<text x="58" y="189.9">Overall Length</text>
<text x="104.1" y="186">A3</text>
<text x="104.8" y="189.9">D</text>
<text x="127.3" y="186">0.203 REF</text>
<text x="128" y="189.9">9.00 BSC</text>
<text x="58" y="197.7">Overall Width</text>
<text x="58" y="193.8">Exposed Pad Length</text>
<text x="104" y="193.8">D2</text>
<text x="104.8" y="197.7">E</text>
<text x="115.5" y="193.8">5.90</text>
<text x="128" y="197.7">9.00 BSC</text>
<text x="131.4" y="193.8">6.00</text>
<text x="147.3" y="193.8">6.10</text>
<text x="58" y="201.6">Exposed Pad Width</text>
<text x="104" y="201.6">E2</text>
<text x="115.5" y="201.6">5.90</text>
<text x="131.4" y="201.6">6.00</text>
<text x="147.3" y="201.6">6.10</text>
<text x="58" y="205.4">Terminal Width</text>
<text x="58" y="209.3">Terminal Length</text>
<text x="105" y="205.4">b</text>
<text x="105" y="209.3">L</text>
<text x="115.5" y="209.3">0.30</text>
<text x="115.5" y="205.4">0.18</text>
<text x="131.4" y="205.4">0.25</text>
<text x="131.4" y="209.3">0.40</text>
<text x="147.3" y="209.3">0.50</text>
<text x="147.3" y="205.4">0.30</text>
<text x="58" y="213.2">Terminal-to-Exposed-Pad</text>
<text x="104.8" y="213.2">K</text>
<text x="128.1" y="213.2">1.10 REF</text>
<text x="58" y="221">Wettable Flank Step Height</text>
<text x="58" y="217.1">Wettable Flank Step Length</text>
<text x="104" y="217.1">D3</text>
<text x="104.1" y="221">A4</text>
<text x="115.5" y="221">0.10</text>
<text x="117.8" y="217.1">-</text>
<text x="133.7" y="221">-</text>
<text x="133.7" y="217.1">-</text>
<text x="146.5" y="217.1">0.085</text>
<text x="147.3" y="221">0.19</text>
<text x="32.9" y="224.3">Notes:</text>
<text x="32.9" y="228.9">1. Pin 1 visual index feature may vary, but must be located within the hatched area.</text>
<text x="32.9" y="232.2">2. Package is saw singulated</text>
<text x="32.9" y="235.5">3. Dimensioning and tolerancing per ASME Y14.5M</text>
<text x="42.5" y="238.8">BSC: Basic Dimension. Theoretically exact value shown without tolerances.</text>
<text x="42.5" y="242.2">REF: Reference Dimension, usually without tolerance, for information purposes only.</text>
<text x="108.9" y="251.7">Microchip Technology Drawing C04-514 Rev A Sheet 2 of 2</text>
<text x="26.6" y="261.3">© 2019 Microchip Technology Inc.</text>
</g>
</svg>
